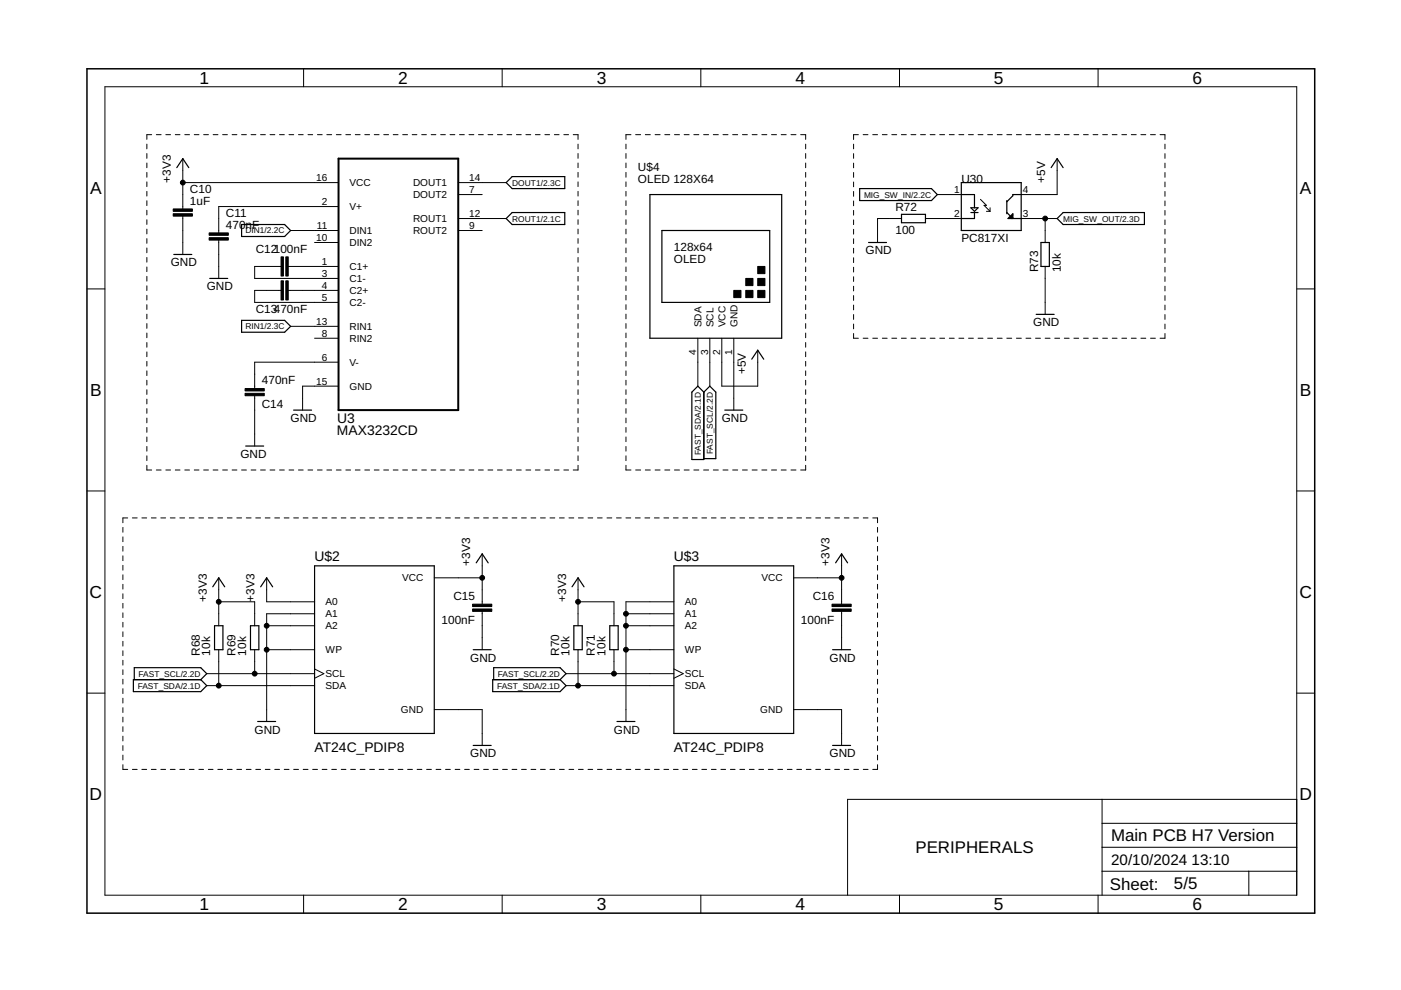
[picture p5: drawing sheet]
<svg xmlns="http://www.w3.org/2000/svg" width="297mm" height="210mm" viewBox="0 0 297 210" stroke-linecap="round" stroke-linejoin="round" font-family="sans-serif">
<g fill="none" stroke="#000" stroke-width=".21">
<path d="M22.2 18.4h252.7v171.4h-252.7zM64.4 14.6v3.8M106.5 14.6v3.8M148.6 14.6v3.8M190.7 14.6v3.8M232.8 14.6v3.8M31.1 30.6v1M31.1 32.6v1M31.1 34.6v1M31.1 36.6v1M31.1 38.6v1M32.2 28.6h-1.1v.9"/>
<path d="M33.1 28.6h1.1M35.2 28.6h1M37.2 28.6h1M38.8 33.6v10.7M38.8 38.7h33M39.2 28.6h1M41.2 28.6h1M43.2 28.6h1M45.2 28.6h1M47.2 28.6h1M49.2 28.6h1M51.2 28.6h1"/>
<path d="M53.2 28.6h1.1M55.2 28.6h1.1M57.3 28.6h1M59.3 28.6h1M61.3 28.6h1M63.3 28.6h1M65.3 28.6h1M67.3 28.6h1M69.3 28.6h1M71.3 28.6h1M73.3 28.6h1M75.3 28.6h1"/>
<path d="M77.3 28.6h1.1M79.4 28.6h1M81.4 28.6h1M83.4 28.6h1M85.4 28.6h1M87.4 28.6h1M89.4 28.6h1M91.4 28.6h1M93.4 28.6h1M95.4 28.6h1M97.2 38.7h10.1M97.4 28.6h1"/>
<path d="M99.4 28.6h1.1M101.5 28.6h1M103.5 28.6h1M105.5 28.6h1M107.5 28.6h1M109.5 28.6h1M111.5 28.6h1M113.5 28.6h1M115.5 28.6h1M117.5 28.6h1M119.5 28.6h1M121.5 28.6h1.1v.9"/>
<path d="M122.6 30.6v1M122.6 32.6v1M122.6 34.6v1M122.6 36.6v1M122.6 38.6v1M132.7 30.6v1M132.7 32.6v1M132.7 34.6v1M132.7 36.6v1M132.7 38.6v1M133.8 28.6h-1.1v.9M134.8 28.6h1"/>
<path d="M136.8 28.6h1.1M138.9 28.6h1.1M140.9 28.6h1.1M143 28.6h1.1M145.1 28.6h1M147.1 28.6h1.1M149.2 28.6h1M151.2 28.6h1.1M153.3 28.6h1M155.3 28.6h1.1M157.4 28.6h1.1M159.5 28.6h1"/>
<path d="M161.5 28.6h1.1M163.6 28.6h1M165.6 28.6h1.1M167.7 28.6h1.1M169.8 28.6h1v.9M170.8 30.6v1M170.8 32.6v1M170.8 34.6v1M170.8 36.6v1M170.8 38.6v1M181 30.6v1M181 32.6v1"/>
<path d="M181 34.6v1M181 36.6v1M181 38.6v1M182 28.6h-1v1M183 28.6h1M185 28.6h1.1M187.1 28.6h1M189.1 28.6h1M191.1 28.6h1.1M193.1 28.6h1.1M195.2 28.6h1M197.2 28.6h1"/>
<path d="M199.2 28.6h1.1M201.3 28.6h1M203.3 28.6h1M205.3 28.6h1.1M207.4 28.6h1M209.4 28.6h1M211.4 28.6h1.1M213.5 28.6h1M215.5 28.6h1M217.5 28.6h1.1M219.6 28.6h1M221.6 28.6h1"/>
<path d="M223.6 28.6h1.1M224.1 33.6v7.7h-7.6M225.7 28.6h1M227.7 28.6h1M229.7 28.6h1M231.8 28.6h1M233.8 28.6h1M235.8 28.6h1M237.8 28.6h1.1M239.9 28.6h1M241.9 28.6h1M243.9 28.6h1.1"/>
<path d="M246 28.6h1v1M247 30.6v1M247 32.6v1M247 34.6v1M247 36.6v1M247 38.6v1M31.1 40.6v1M31.1 42.6v1M31.1 44.6v1M31.1 46.6v1M31.1 48.6v1M31.1 50.6v1"/>
<path d="M31.1 52.6v1M31.1 54.6v1M31.1 56.6v1M31.1 58.6v1M38.8 45.8v8.2M46.4 50.9v8.1M59.6 56.5h-5.6v2.5h17.8M61.1 56.5h10.7M61.6 48.9h10.2M66.7 51.4h5.1M71.8 43.8h-25.4v5.6M97.2 48.9h5"/>
<path d="M97.2 41.3h5M97.2 46.3h10.1M122.6 40.6v1M122.6 42.6v1M122.6 44.6v1M122.6 46.6v1M122.6 48.6v1M122.6 50.6v1M122.6 52.6v1M122.6 54.6v1M122.6 56.6v1M122.6 58.6v1"/>
<path d="M132.7 40.6v1M132.7 42.6v1M132.7 44.6v1M132.7 46.6v1M132.7 48.6v1M132.7 50.6v1M132.7 52.6v1M132.7 54.6v1M132.7 56.6v1M132.7 58.6v1M170.8 40.6v1M170.8 42.6v1"/>
<path d="M170.8 44.6v1M170.8 46.6v1M170.8 48.6v1M170.8 50.6v1M170.8 52.6v1M170.8 54.6v1M170.8 56.6v1M170.8 58.6v1M181 40.6v1M181 42.6v1M181 44.6v1M181 46.6v1"/>
<path d="M181 48.6v1M181 50.6v1M181 52.6v1.1M181 54.7v1M181 56.7v1M181 58.7v1M191.1 46.3h-5v5.1M196.2 46.3h7.6M198.7 41.3h5.1M207.9 42.3l1.2 1.2h-.5l1.3 1.3M209.1 44.8h.8M209.9 44v.8"/>
<path d="M216.5 46.3h7.6M221.6 46.3v5.1M221.6 56.5v10.2M247 40.6v1M247 42.6v1M247 44.6v1M247 46.6v1M247 48.6v1M247 50.6v1M247 52.6v1.1M247 54.7v1M247 56.7v1"/>
<path d="M247 58.7v1M18.4 61.3h3.8M31.1 60.6v1M31.1 62.6v1M31.1 64.6v1M31.1 66.6v1M31.1 68.6v1M31.1 70.6v1M31.1 72.6v1M31.1 74.6v1M31.1 76.6v1M31.1 78.6v1"/>
<path d="M59.6 61.6h-5.6v2.5h17.8M61.1 61.6h10.7M61.6 69.2h10.2M66.7 71.7h5.1M71.8 76.8h-17.8v5.6M122.6 60.6v1M122.6 62.6v1M122.6 64.6v1M122.6 66.6v1M122.6 68.6v1M122.6 70.6v1M122.6 72.6v1"/>
<path d="M122.6 74.6v1M122.6 76.6v1M122.6 78.6v1M132.7 60.6v1M132.7 62.6v1M132.7 64.6v1M132.7 66.6v1M132.7 68.6v1M132.7 70.6v1M132.7 72.6v1M132.7 74.6v1M132.7 76.6v1"/>
<path d="M132.7 78.6v1M148 71.7v10.2M150.5 71.7v10.2M153 71.7v10.2h7.7v-7.6M155.6 71.7v15.3M170.8 60.6v1M170.8 62.6v1M170.8 64.6v1M170.8 66.6v1M170.8 68.6v1M170.8 70.6v1M170.8 72.6v1"/>
<path d="M170.8 74.6v1M170.8 76.6v1M170.8 78.6v1M181 60.7v1M181 62.7v1M181 64.7v1M181 66.7v1M181 68.7v1M181 70.7v1h1M183 71.7h1M185 71.7h1.1M187.1 71.7h1"/>
<path d="M189.1 71.7h1M191.1 71.7h1.1M193.1 71.7h1.1M195.2 71.7h1M197.2 71.7h1M199.2 71.7h1.1M201.3 71.7h1M203.3 71.7h1M205.3 71.7h1.1M207.4 71.7h1M209.4 71.7h1M211.4 71.7h1.1"/>
<path d="M213.5 71.7h1M215.5 71.7h1M217.5 71.7h1.1M219.6 71.7h1M221.6 71.7h1M223.6 71.7h1.1M225.7 71.7h1M227.7 71.7h1M229.7 71.7h1M231.8 71.7h1M233.8 71.7h1M235.8 71.7h1"/>
<path d="M237.8 71.7h1.1M239.9 71.7h1M241.9 71.7h1M243.9 71.7h1.1M247 60.7v1M247 62.7v1M247 64.7v1M247 66.7v1M247 68.7v1M247 70.7v1h-1M274.9 61.3h3.8M31.1 80.6v1"/>
<path d="M31.1 82.6v1M31.1 84.6v1M31.1 86.6v1M31.1 88.6v1M31.1 90.6v1.1M31.1 92.6v1M31.1 94.7v1M31.1 96.6v1.1M31.1 98.7v1h1.1M33.1 99.7h1.1M35.2 99.7h1M37.2 99.7h1"/>
<path d="M39.2 99.7h1M41.2 99.7h1M43.2 99.7h1M45.2 99.7h1M47.2 99.7h1M49.2 99.7h1M51.2 99.7h1M53.2 99.7h1.1M54 83.9v10.7M55.2 99.7h1.1M57.3 99.7h1M59.3 99.7h1"/>
<path d="M61.3 99.7h1M63.3 99.7h1M65.3 99.7h1M67.3 99.7h1M69.3 99.7h1M71.3 99.7h1M71.8 81.9h-7.6v5.1M73.3 99.7h1M75.3 99.7h1M77.3 99.7h1.1M79.4 99.7h1M81.4 99.7h1"/>
<path d="M83.4 99.7h1M85.4 99.7h1M87.4 99.7h1M89.4 99.7h1M91.4 99.7h1M93.4 99.7h1M95.4 99.7h1M97.4 99.7h1M99.4 99.7h1.1M101.5 99.7h1M103.5 99.7h1M105.5 99.7h1"/>
<path d="M107.5 99.7h1M109.5 99.7h1M111.5 99.7h1M113.5 99.7h1M115.5 99.7h1M117.5 99.7h1M119.5 99.7h1M122.6 80.6v1M122.6 82.6v1M122.6 84.6v1M122.6 86.6v1M122.6 88.6v1"/>
<path d="M122.6 90.6v1.1M122.6 92.6v1M122.6 94.7v1M122.6 96.6v1.1M122.6 98.7v1h-1.1M132.7 98.7v1h1.1M132.7 80.6v1M132.7 82.6v1M132.7 84.6v1M132.7 86.6v1M132.7 88.6v1M132.7 90.6v1.1"/>
<path d="M132.7 92.6v1M132.7 94.7v1M132.7 96.6v1.1M134.8 99.7h1M136.8 99.7h1.1M138.9 99.7h1.1M140.9 99.7h1.1M143 99.7h1.1M145.1 99.7h1M147.1 99.7h1.1M149.2 99.7h1M151.2 99.7h1.1"/>
<path d="M153.3 99.7h1M155.3 99.7h1.1M157.4 99.7h1.1M159.5 99.7h1M161.5 99.7h1.1M163.6 99.7h1M165.6 99.7h1.1M167.7 99.7h1.1M170.8 98.7v1h-1M170.8 80.6v1M170.8 82.6v1M170.8 84.6v1"/>
<path d="M170.8 86.6v1M170.8 88.6v1M170.8 90.6v1.1M170.8 92.6v1M170.8 94.7v1M170.8 96.6v1.1M18.4 104.1h3.8M26.1 111.8v1M26.1 113.8v1.1M26.1 115.8v1.1M26.1 117.9v1M26.1 119.9v1"/>
<path d="M27.1 109.8h-1v1M28.1 109.8h1M30.1 109.8h1M32.1 109.8h1M34.1 109.8h1M36.1 109.8h1M38.1 109.8h1M40.1 109.8h1M42.2 109.8h1M44.2 109.8h1M46.2 109.8h1M48.2 109.8h1"/>
<path d="M50.2 109.8h1M52.2 109.8h1M54.2 109.8h1M56.2 109.8h1.1M58.3 109.8h1M60.3 109.8h1M62.3 109.8h1M64.3 109.8h1M66.3 109.8h1M68.3 109.8h1M70.3 109.8h1M72.3 109.8h1"/>
<path d="M74.4 109.8h1M76.4 109.8h1M78.4 109.8h1M80.4 109.8h1M82.4 109.8h1M84.4 109.8h1M86.4 109.8h1M88.4 109.8h1.1M90.4 109.8h1.1M92.5 109.8h1M94.5 109.8h1M96.5 109.8h1"/>
<path d="M98.5 109.8h1M100.5 109.8h1M102.2 117.4v10.7M102.5 109.8h1M104.5 109.8h1.1M106.6 109.8h1M108.6 109.8h1M110.6 109.8h1M112.6 109.8h1M114.6 109.8h1M116.6 109.8h1M118.6 109.8h1"/>
<path d="M120.6 109.8h1M122.6 109.8h1.1M124.7 109.8h1M126.7 109.8h1M128.7 109.8h1M130.7 109.8h1M132.7 109.8h1M134.7 109.8h1M136.7 109.8h1.1M138.7 109.8h1.1M140.8 109.8h1M142.8 109.8h1"/>
<path d="M144.8 109.8h1M146.8 109.8h1M148.8 109.8h1M150.8 109.8h1M152.8 109.8h1M154.9 109.8h1M156.9 109.8h1M158.9 109.8h1M160.9 109.8h1M162.9 109.8h1M164.9 109.8h1M166.9 109.8h1"/>
<path d="M168.9 109.8h1M170.9 109.8h1.1M173 109.8h1M175 109.8h1M177 109.8h1M178.4 117.4v10.7M179 109.8h1M181 109.8h1M183 109.8h1M185 109.8h1.1v1M186.1 111.8v1M186.1 113.8v1.1"/>
<path d="M186.1 115.8v1.1M186.1 117.9v1M186.1 119.9v1M274.9 104.1h3.8M26.1 121.9v1M26.1 123.9v1M26.1 125.9v1M26.1 127.9v1M26.1 129.9v1M26.1 132v.9M26.1 134v1M26.1 136v1"/>
<path d="M26.1 138v1M26.1 140v1M46.4 127.6h7.6v5.1M46.4 122.5v10.2M46.4 137.8v7.6M54 137.8v5M56.5 122.5v5.1h10.2M56.5 132.7h10.2M56.5 137.8h10.2M66.7 130.1h-10.2v22.9M92.1 122.5h10.1M102.2 129.6v8.2"/>
<path d="M122.6 122.5v10.2M122.6 137.8v7.6M122.6 127.6h7.6v5.1M130.2 137.8v5M132.7 130.1h10.2M132.7 132.7h10.2M132.7 137.8h10.2M142.9 127.6h-10.2v25.4M168.3 122.5h10.1M178.4 129.6v8.2M186.1 121.9v1M186.1 123.9v1"/>
<path d="M186.1 125.9v1M186.1 127.9v1M186.1 129.9v1M186.1 132v.9M186.1 134v1M186.1 136v1M186.1 138v1M186.1 140v1M18.4 147h3.8M26.1 142v1M26.1 144v1M26.1 146v1"/>
<path d="M26.1 148v1.1M26.1 150.1v1M26.1 152.1v1M26.1 154.1v1M26.1 156.1v1M26.1 158.1v1M43.8 142.8h22.9M43.8 145.4h22.9M66.7 141.8l2 1-2 1M92.1 150.5h10.1v7.6M120 142.8h22.9M120 145.4h22.9"/>
<path d="M142.9 141.8l2 1-2 1M168.3 150.5h10.1v7.6M186.1 142v1M186.1 144v1M186.1 146v1M186.1 148v1.1M186.1 150.1v1M186.1 152.1v1M186.1 154.1v1M186.1 156.1v1M186.1 158.1v1M274.9 147h3.8"/>
<path d="M26.1 160.1v1M26.1 162.1v1h1M28.1 163.1h1M30.1 163.1h1M32.1 163.1h1M34.1 163.1h1M36.1 163.1h1M38.1 163.1h1M40.1 163.1h1M42.2 163.1h1M44.2 163.1h1M46.2 163.1h1"/>
<path d="M48.2 163.1h1M50.2 163.1h1M52.2 163.1h1M54.2 163.1h1M56.2 163.1h1.1M58.3 163.1h1M60.3 163.1h1M62.3 163.1h1M64.3 163.1h1M66.3 163.1h1M68.3 163.1h1M70.3 163.1h1"/>
<path d="M72.3 163.1h1M74.4 163.1h1M76.4 163.1h1M78.4 163.1h1M80.4 163.1h1M82.4 163.1h1M84.4 163.1h1M86.4 163.1h1M88.4 163.1h1.1M90.4 163.1h1.1M92.5 163.1h1M94.5 163.1h1"/>
<path d="M96.5 163.1h1M98.5 163.1h1M100.5 163.1h1M102.5 163.1h1M104.5 163.1h1.1M106.6 163.1h1M108.6 163.1h1M110.6 163.1h1M112.6 163.1h1M114.6 163.1h1M116.6 163.1h1M118.6 163.1h1"/>
<path d="M120.6 163.1h1M122.6 163.1h1.1M124.7 163.1h1M126.7 163.1h1M128.7 163.1h1M130.7 163.1h1M132.7 163.1h1M134.7 163.1h1M136.7 163.1h1.1M138.7 163.1h1.1M140.8 163.1h1M142.8 163.1h1"/>
<path d="M144.8 163.1h1M146.8 163.1h1M148.8 163.1h1M150.8 163.1h1M152.8 163.1h1M154.9 163.1h1M156.9 163.1h1M158.9 163.1h1M160.9 163.1h1M162.9 163.1h1M164.9 163.1h1M166.9 163.1h1"/>
<path d="M168.9 163.1h1M170.9 163.1h1.1M173 163.1h1M175 163.1h1M177 163.1h1M179 163.1h1M181 163.1h1M183 163.1h1M186.1 160.1v1M186.1 162.1v1h-1.1M233.7 169.5v20.3M233.7 179.6h41.2"/>
<path d="M233.7 174.6h41.2M274.9 169.5h-95.2v20.3M64.4 189.8v3.8M106.5 189.8v3.8M148.6 189.8v3.8M190.7 189.8v3.8M232.8 189.8v3.8M233.7 184.7h41.2M264.8 184.7v5.1"/>
</g>
<g fill="none" stroke="#000" stroke-width=".25">
<path d="M37.5 35.5l1.3-1.9 1.2 1.9M107.3 38.7l1.3-1.3h11.1v2.6h-11.1zM182.3 40h15.2l1.2 1.3-1.2 1.2h-15.2zM203.8 38.7h12.7v10.2h-12.7zM222.9 35.5l1.2-1.9 1.3 1.9M36.9 54h3.8M44.5 59h3.8M51.2 47.6h9.1l1.3 1.3-1.3 1.2h-9.1zM107.3 46.3l1.3-1.2h11.1v2.5h-11.1zM137.8 41.3h27.9v30.4h-27.9zM140.3 48.9h22.9v15.2h-22.9zM184.1 51.4h3.9"/>
<path d="M191.1 45.4h5.1v1.8h-5.1zM203.8 41.3h2.8v2.7M205.8 45.1h1.6M205.8 44h1.6l-.8 .8zM206.6 45.1v1.2h-2.8M213.5 45.1l1.2 1.2v-1l-1 1h2.8M213.5 42.5v2.8M214 46.1h.2M214.2 46.1l.3 .2v-.5l.2 .3M214.7 45.6l-.5 .5M216.5 41.3h-1.8v.2l-1.2 1.3M220.7 51.4h1.8v5.1h-1.8z"/>
<path d="M225.4 45.1h17.2v2.5h-17.2l-1.3-1.3zM51.2 67.9h9.1l1.3 1.3-1.3 1.2h-9.1zM159.4 76.2l1.3-1.9 1.2 1.9M219.7 66.7h3.8M52.1 94.6h3.8M62.3 87h3.8M146.7 83.1l1.3-1.2 1.2 1.2v14.3h-2.5zM149.2 83.1l1.3-1.2 1.3 1.2v14.1h-2.6M153.7 87h3.8M66.7 120h25.4v35.5h-25.4zM101 119.3l1.2-1.9 1.3 1.9M142.9 120h25.4v35.5h-25.4z"/>
<path d="M177.2 119.3l1.2-1.9 1.3 1.9M45.1 124.4l1.3-1.9 1.2 1.9M45.5 132.7h1.8v5.1h-1.8zM53.1 132.7h1.8v5.1h-1.8zM55.3 124.4l1.2-1.9 1.3 1.9M100.3 137.8h3.8M121.3 124.4l1.3-1.9 1.2 1.9M121.7 132.7h1.7v5.1h-1.7zM129.3 132.7h1.8v5.1h-1.8zM176.5 137.8h3.8M28.3 144.1h14.3l1.2 1.3-1.2 1.2h-14.3zM28.5 144.1v-2.5h14.1l1.2 1.2-1.2 1.3"/>
<path d="M54.6 153h3.8M100.3 158.1h3.8M104.5 144.1h14.2l1.3 1.3-1.3 1.2h-14.2zM104.7 144.1v-2.5h14l1.3 1.2-1.3 1.3M130.8 153h3.8M176.5 158.1h3.8"/>
</g>
<path d="M18.4 14.6h260.3v179h-260.3z" fill="none" stroke="#000" stroke-width=".32"/>
<g fill="#000" stroke="#000" stroke-width=".21">
<path d="M36.7 44.3h4.1v.5h-4.1zM36.7 45.3h4.1v.5h-4.1zM44.3 49.4h4.1v.5h-4.1zM44.3 50.4h4.1v.5h-4.1zM59.6 54.5h.5v4h-.5zM59.6 59.5h.5v4.1h-.5zM60.6 54.5h.5v4h-.5zM60.6 59.5h.5v4.1h-.5zM158.1 59h1.5v1.6h-1.5zM160.7 59h1.5v1.6h-1.5zM160.7 56.5h1.5v1.5h-1.5zM155.6 61.6h1.5v1.5h-1.5z"/>
<path d="M158.1 61.6h1.5v1.5h-1.5zM160.7 61.6h1.5v1.5h-1.5zM52 82.4h4v.5h-4zM52 83.4h4v.5h-4zM100.2 129.1h4.1v.5h-4.1zM100.2 128.1h4.1v.5h-4.1zM176.4 129.1h4.1v.5h-4.1zM176.4 128.1h4.1v.5h-4.1z"/>
</g>
<path d="M71.8 33.6h25.4v53.4h-25.4z" fill="none" stroke="#000" stroke-width=".42"/>
<g fill="#000" stroke="#000" stroke-width=".21">
<circle cx="38.8" cy="38.7" r=".51"/>
<circle cx="221.6" cy="46.3" r=".51"/>
<circle cx="46.4" cy="127.6" r=".51"/>
<circle cx="56.5" cy="132.7" r=".51"/>
<circle cx="56.5" cy="137.8" r=".51"/>
<circle cx="102.2" cy="122.5" r=".51"/>
<circle cx="122.6" cy="127.6" r=".51"/>
<circle cx="132.7" cy="137.8" r=".51"/>
<circle cx="132.7" cy="130.1" r=".51"/>
<circle cx="132.7" cy="132.7" r=".51"/>
<circle cx="178.4" cy="122.5" r=".51"/>
<circle cx="46.4" cy="145.4" r=".51"/>
<circle cx="54" cy="142.8" r=".51"/>
<circle cx="122.6" cy="145.4" r=".51"/>
<circle cx="130.2" cy="142.8" r=".51"/>
</g>
<g font-size="3.7">
<text x="42.3" y="17.8">1</text>
<text x="84.4" y="17.8">2</text>
<text x="126.5" y="17.8">3</text>
<text x="168.6" y="17.8">4</text>
<text x="210.7" y="17.8">5</text>
<text x="252.9" y="17.8">6</text>
<text x="19.1" y="41.1">A</text>
<text x="275.6" y="41.1">A</text>
<text x="19.1" y="84">B</text>
<text x="275.6" y="84">B</text>
<text x="19" y="126.8">C</text>
<text x="275.5" y="126.8">C</text>
<text x="19" y="169.7">D</text>
<text x="275.5" y="169.7">D</text>
<text x="42.3" y="193">1</text>
<text x="84.4" y="193">2</text>
<text x="126.5" y="193">3</text>
<text x="168.6" y="193">4</text>
<text x="210.7" y="193">5</text>
<text x="252.9" y="193">6</text>
</g>
<g font-size="3.6">
<text x="235.6" y="178.4">Main PCB H7 Version</text>
<text x="194.1" y="180.9">PERIPHERALS</text>
<text x="235.3" y="188.7">Sheet:</text>
<text x="248.9" y="188.5">5/5</text>
</g>
<g font-size="3.2">
<text x="235.6" y="183.5">20/10/2024</text>
<text x="252.6" y="183.5">13:10</text>
</g>
<g font-size="2.9">
<text x="71.5" y="89.7">U3</text>
<text x="71.4" y="92.2">MAX3232CD</text>
<text x="66.7" y="119">U$2</text>
<text x="142.9" y="119">U$3</text>
<text x="66.7" y="159.5">AT24C_PDIP8</text>
<text x="142.9" y="159.5">AT24C_PDIP8</text>
</g>
<g font-size="2.5">
<text x="36.2" y="38.7" transform="rotate(-90 36.2 38.7)">+3V3</text>
<text x="40.3" y="40.9">C10</text>
<text x="135.3" y="38.7">OLED 128X64</text>
<text x="135.3" y="36.2">U$4</text>
<text x="203.8" y="38.7">U30</text>
<text x="221.6" y="38.7" transform="rotate(-90 221.6 38.7)">+5V</text>
<text x="40.3" y="43.4">1uF</text>
<text x="47.9" y="45.9">C11</text>
<text x="189.9" y="44.8">R72</text>
<text x="47.9" y="48.5">470nF</text>
<text x="54.2" y="53.6">C12100nF</text>
<text x="142.9" y="53.2">128x64</text>
<text x="183.5" y="53.9">GND</text>
<text x="189.9" y="49.6">100</text>
<text x="203.8" y="51.4">PC817XI</text>
<text x="36.2" y="56.5">GND</text>
<text x="142.9" y="55.7">OLED</text>
<text x="220.1" y="57.8" transform="rotate(-90 220.1 57.8)">R73</text>
<text x="224.9" y="57.8" transform="rotate(-90 224.9 57.8)">10k</text>
<text x="43.8" y="61.6">GND</text>
<text x="54.2" y="66.3">C13470nF</text>
<text x="219.1" y="69.2">GND</text>
<text x="55.5" y="81.5">470nF</text>
<text x="158.1" y="79.3" transform="rotate(-90 158.1 79.3)">+5V</text>
<text x="55.5" y="86.6">C14</text>
<text x="61.6" y="89.5">GND</text>
<text x="153" y="89.5">GND</text>
<text x="51" y="97.1">GND</text>
<text x="99.7" y="120" transform="rotate(-90 99.7 120)">+3V3</text>
<text x="175.9" y="120" transform="rotate(-90 175.9 120)">+3V3</text>
<text x="43.8" y="127.6" transform="rotate(-90 43.8 127.6)">+3V3</text>
<text x="54" y="127.6" transform="rotate(-90 54 127.6)">+3V3</text>
<text x="96.1" y="127.2">C15</text>
<text x="120" y="127.6" transform="rotate(-90 120 127.6)">+3V3</text>
<text x="172.3" y="127.2">C16</text>
<text x="93.6" y="132.3">100nF</text>
<text x="169.8" y="132.3">100nF</text>
<text x="42.3" y="139" transform="rotate(-90 42.3 139)">R68</text>
<text x="44.6" y="139" transform="rotate(-90 44.6 139)">10k</text>
<text x="50" y="139" transform="rotate(-90 50 139)">R69</text>
<text x="52.2" y="139" transform="rotate(-90 52.2 139)">10k</text>
<text x="99.7" y="140.3">GND</text>
<text x="118.5" y="139" transform="rotate(-90 118.5 139)">R70</text>
<text x="120.8" y="139" transform="rotate(-90 120.8 139)">10k</text>
<text x="126.1" y="139" transform="rotate(-90 126.1 139)">R71</text>
<text x="128.4" y="139" transform="rotate(-90 128.4 139)">10k</text>
<text x="175.9" y="140.3">GND</text>
<text x="54" y="155.5">GND</text>
<text x="130.2" y="155.5">GND</text>
<text x="99.7" y="160.6">GND</text>
<text x="175.9" y="160.6">GND</text>
</g>
<g font-size="2.1">
<text x="67.1" y="38.4">16</text>
<text x="74.1" y="39.5">VCC</text>
<text x="87.6" y="39.5">DOUT1</text>
<text x="99.5" y="38.4">14</text>
<text x="99.5" y="40.9">7</text>
<text x="202.3" y="40.9">1</text>
<text x="216.9" y="40.9">4</text>
<text x="68.2" y="43.4">2</text>
<text x="74.1" y="44.6">V+</text>
<text x="87.6" y="42">DOUT2</text>
<text x="87.6" y="47.1">ROUT1</text>
<text x="99.5" y="46">12</text>
<text x="202.3" y="46">2</text>
<text x="216.9" y="46">3</text>
<text x="67.1" y="51.1">10</text>
<text x="67.2" y="48.5">11</text>
<text x="74.1" y="49.6">DIN1</text>
<text x="74.1" y="52.2">DIN2</text>
<text x="87.6" y="49.6">ROUT2</text>
<text x="99.5" y="48.5">9</text>
<text x="68.2" y="56.1">1</text>
<text x="68.2" y="58.7">3</text>
<text x="74.1" y="57.2">C1+</text>
<text x="74.1" y="59.8">C1-</text>
<text x="68.2" y="61.2">4</text>
<text x="68.2" y="63.7">5</text>
<text x="74.1" y="62.3">C2+</text>
<text x="74.1" y="64.9">C2-</text>
<text x="67.1" y="68.8">13</text>
<text x="68.2" y="71.4">8</text>
<text x="74.1" y="69.9">RIN1</text>
<text x="148.7" y="69.4" transform="rotate(-90 148.7 69.4)">SDA</text>
<text x="151.3" y="69.4" transform="rotate(-90 151.3 69.4)">SCL</text>
<text x="153.8" y="69.4" transform="rotate(-90 153.8 69.4)">VCC</text>
<text x="156.3" y="69.4" transform="rotate(-90 156.3 69.4)">GND</text>
<text x="68.2" y="76.4">6</text>
<text x="74.1" y="72.5">RIN2</text>
<text x="74.1" y="77.6">V-</text>
<text x="147.6" y="75.2" transform="rotate(-90 147.6 75.2)">4</text>
<text x="150.1" y="75.2" transform="rotate(-90 150.1 75.2)">3</text>
<text x="152.7" y="75.2" transform="rotate(-90 152.7 75.2)">2</text>
<text x="155.2" y="75.2" transform="rotate(-90 155.2 75.2)">1</text>
<text x="67.1" y="81.5">15</text>
<text x="74.1" y="82.6">GND</text>
<text x="85.2" y="123.3">VCC</text>
<text x="161.4" y="123.3">VCC</text>
<text x="69" y="128.4">A0</text>
<text x="69" y="130.9">A1</text>
<text x="145.2" y="128.4">A0</text>
<text x="145.2" y="130.9">A1</text>
<text x="69" y="133.4">A2</text>
<text x="145.2" y="133.4">A2</text>
<text x="69" y="143.6">SCL</text>
<text x="69" y="138.5">WP</text>
<text x="145.2" y="143.6">SCL</text>
<text x="145.2" y="138.5">WP</text>
<text x="69" y="146.1">SDA</text>
<text x="145.2" y="146.1">SDA</text>
<text x="85" y="151.2">GND</text>
<text x="161.2" y="151.2">GND</text>
</g>
<g font-size="1.8">
<text x="108.6" y="39.3">DOUT1/2.3C</text>
<text x="183.2" y="41.9">MIG_SW_IN/2.2C</text>
<text x="108.6" y="47">ROUT1/2.1C</text>
<text x="225.4" y="47">MIG_SW_OUT/2.3D</text>
<text x="52" y="49.5">DIN1/2.2C</text>
<text x="52" y="69.8">RIN1/2.3C</text>
<text x="148.6" y="96.5" transform="rotate(-90 148.6 96.5)">FAST_SDA/2.1D</text>
<text x="151.1" y="96.3" transform="rotate(-90 151.1 96.3)">FAST_SCL/2.2D</text>
<text x="29.4" y="143.5">FAST_SCL/2.2D</text>
<text x="105.6" y="143.5">FAST_SCL/2.2D</text>
<text x="29.2" y="146">FAST_SDA/2.1D</text>
<text x="105.4" y="146">FAST_SDA/2.1D</text>
</g>
</svg>
